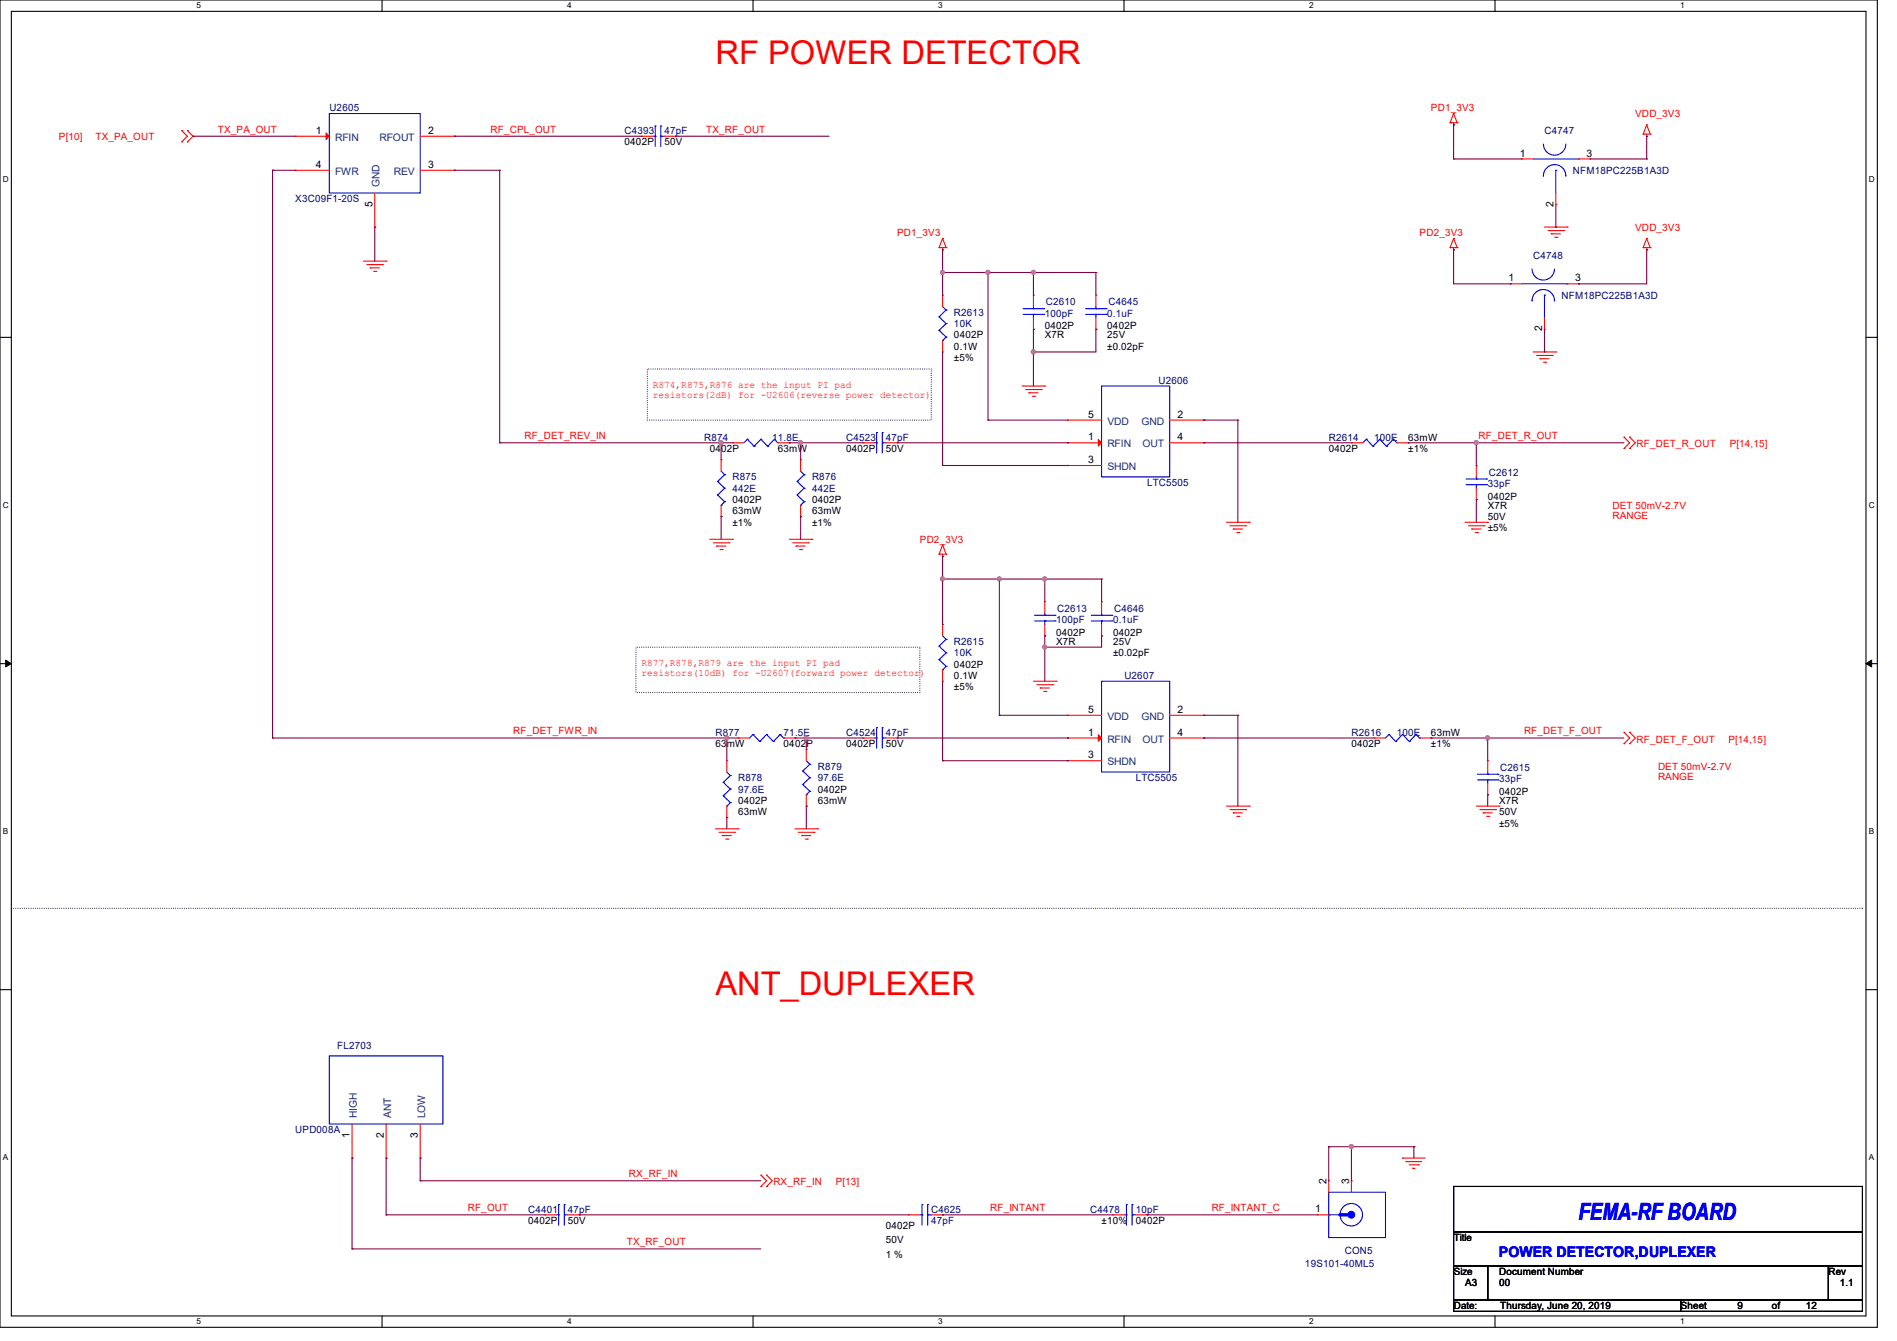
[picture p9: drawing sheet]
<svg xmlns="http://www.w3.org/2000/svg" width="297mm" height="210mm" viewBox="0 0 297 210" stroke-linecap="round" stroke-linejoin="round" font-family="sans-serif">
<path d="M0 0h293.9v207.9h-293.9zM1.8 1.8h290.3v204.3h-290.3z" fill="none" stroke="#000" stroke-width=".17"/>
<g fill="#fff">
<path d="M30.8 .2h.7v1.4h-.7z"/>
<path d="M30.8 206.2h.7v1.4h-.7z"/>
</g>
<path d="M59.8 0v1.8M59.8 206.1v1.8" fill="none" stroke="#000" stroke-width=".17"/>
<g fill="#fff">
<path d="M88.8 .2h.7v1.4h-.7z"/>
<path d="M88.8 206.2h.7v1.4h-.7z"/>
</g>
<path d="M117.9 0v1.8M117.9 206.1v1.8" fill="none" stroke="#000" stroke-width=".17"/>
<g fill="#fff">
<path d="M146.9 .2h.7v1.4h-.7z"/>
<path d="M146.9 206.2h.7v1.4h-.7z"/>
</g>
<path d="M176 0v1.8M176 206.1v1.8" fill="none" stroke="#000" stroke-width=".17"/>
<g fill="#fff">
<path d="M205 .2h.7v1.4h-.7z"/>
<path d="M205 206.2h.7v1.4h-.7z"/>
</g>
<path d="M234.1 0v1.8M234.1 206.1v1.8" fill="none" stroke="#000" stroke-width=".17"/>
<g fill="#fff">
<path d="M263.1 .2h.6v1.4h-.6z"/>
<path d="M263.1 206.2h.6v1.4h-.6z"/>
<path d="M.5 27.3h.9v1.4h-.9z"/>
<path d="M292.6 27.3h.9v1.4h-.9z"/>
<path d="M.5 78.4h.9v1.4h-.9z"/>
<path d="M292.6 78.4h.9v1.4h-.9z"/>
</g>
<path d="M0 52.8h1.8M292.1 52.8h1.8" fill="none" stroke="#000" stroke-width=".17"/>
<g fill="#fff">
<path d="M.5 129.5h.8v1.4h-.8z"/>
<path d="M292.6 129.5h.8v1.4h-.8z"/>
</g>
<path d="M0 103.9h1.8M292.1 103.9h1.8" fill="none" stroke="#000" stroke-width=".17"/>
<path d="M.9 103.4l.9 .5-.9 .5zM292.1 103.9l.9-.5v1z" fill="#000" stroke="#000" stroke-width=".16"/>
<g fill="#fff">
<path d="M.5 180.5h.8v1.4h-.8z"/>
<path d="M292.6 180.5h.8v1.4h-.8z"/>
</g>
<path d="M0 155h1.8M292.1 155h1.8M227.6 185.8h64v7.1h-64zM227.6 192.9h64v5.3h-64zM227.6 198.2h5.3v5.4h-5.3zM232.9 198.2h53.4v5.4h-53.4zM286.3 198.2h5.3v5.4h-5.3zM227.6 203.6h35.5v1.8h-35.5zM263.1 203.6h28.5v1.8h-28.5z" fill="none" stroke="#000" stroke-width=".17"/>
<path d="M101.3 57.8h44.5v8h-44.5zM99.6 101.3h44.4v7.2h-44.4zM1.8 142.2h289.8M291.6 142.2h.1" fill="none" stroke="#000" stroke-width=".17" stroke-dasharray="0 .3"/>
<g fill="none" stroke="#f00" stroke-width=".17">
<path d="M227 19.2h.1M227 19.2h1.1M227.6 19.6h.1M227.6 17.8h.1M227.6 19.2v.4M227.6 17.8l-.6 1.4M227.6 17.8l.5 1.4M228.1 19.2h.1M257.8 19.6h.1M257.8 19.6l-.5 1.4M257.8 19.6l.6 1.4M28.4 22.2h.1"/>
<path d="M28.4 20.4h.1M28.4 20.4l.9 .9-.9 .9M29.3 20.4h.1M29.3 22.2h.1M29.3 20.4l.9 .9-.9 .9M46.2 21.3h.1M46.2 26.7h.1M46.2 21.3h5.4M46.2 26.7h5.4M58.7 35.6h.1M58.7 30.2v5.4M65.8 21.3h5.3"/>
<path d="M65.8 26.7h5.3M71.1 21.3h.1M71.1 26.7h.1M147 38.8h.1M147 38.8h1.1M147.6 39.1h.1M147.6 37.3h.1M147.6 38.8v.3M147.6 37.3l-.6 1.5M147.6 37.3l.5 1.5M148.1 38.8h.1M227 38.8h.1"/>
<path d="M227 38.8h1.1M227.6 39.1h.1M227.6 37.3h.1M227.6 38.8v.3M227.6 37.3l-.6 1.5M227.6 37.3l.5 1.5M228.1 38.8h.1M241.8 35.6h3.6M242.4 36.1h2.4M242.9 36.6h.1M242.9 36.6h1.4M243.4 37.2h.4"/>
<path d="M243.8 37.2h.1M244.8 36.1h.1M245.4 35.6h.1M257.3 21h.1M257.3 38.8h.1M257.3 38.8h1.1M257.3 21h1.1M257.8 21.3h.1M257.8 39.1h.1M257.8 37.3h.1M257.8 21v.3M257.8 38.8v.3"/>
<path d="M257.8 37.3l-.5 1.5M257.8 37.3l.6 1.5M258.4 21h.1M258.4 38.8h.1M56.9 40.9h3.6M57.4 41.4h2.5M58 42h.1M58 42h1.4M58.5 42.5h.3M58.8 42.5h.1M59.9 41.4h.1M60.5 40.9h.1"/>
<path d="M161.8 46.2h.1M161.8 51.6h.1M161.8 46.2v1.8M161.8 49.8v1.8M236.5 44.4h.1M236.5 44.4h1.8M240 55.1h3.6M240.6 55.7h2.4M241.1 56.2h.1M241.1 56.2h1.4M241.6 56.7h.4M241.8 51.6h.1"/>
<path d="M241.8 49.8v1.8M242 56.7h.1M243 55.7h.1M243.6 55.1h.1M245.4 44.4h1.7M247.1 44.4h.1M114.7 69.3h.1M114.7 69.3h1.8M121.8 69.3h1.8M123.6 69.3h.1M160 60.5h3.6M160.6 61h2.4"/>
<path d="M161.1 61.5h.1M161.1 61.5h1.4M161.6 62.1h.4M162 62.1h.1M163 61h.1M163.6 60.5h.1M167.1 65.8h.1M167.1 69.3h.1M167.1 72.9h.1M167.1 65.8h5.4M167.1 69.3h5.4M167.1 72.9h5.4"/>
<path d="M183.1 65.8h5.4M183.1 69.3h5.4M188.5 65.8h.1M188.5 69.3h.1M231.1 72.9h.1M231.1 78.2h.1M231.1 72.9v1.8M231.1 76.5v1.7M254.3 68.5h.1M254.3 70.2h.1M254.3 68.5l.8 .8-.8 .9M255.1 68.5h.1"/>
<path d="M255.1 70.2h.1M255.1 68.5l.9 .8-.9 .9M111.1 84.5h3.6M111.7 85h2.4M112.2 85.5h.1M112.2 85.5h1.4M112.7 86.1h.4M113.1 86.1h.1M114.1 85h.1M114.7 84.5h.1M123.6 84.5h3.5M124.1 85h2.5"/>
<path d="M124.6 85.5h.1M124.6 85.5h1.5M125.2 86.1h.3M125.5 86.1h.1M126.6 85h.1M127.1 84.5h.1M147 86.8h.1M147 86.8h1.1M147.6 87.1h.1M147.6 85.3h.1M147.6 97.8h.1M147.6 86.8v.3"/>
<path d="M147.6 97.8v1.8M147.6 85.3l-.6 1.5M147.6 85.3l.5 1.5M148.1 86.8h.1M192 81.8h3.6M192.6 82.3h2.4M193.1 82.8h.1M193.1 82.8h1.4M193.6 83.4h.4M194 83.4h.1M195 82.3h.1M195.6 81.8h.1"/>
<path d="M229.4 81.8h3.5M229.9 82.3h2.5M230.4 82.8h.1M230.4 82.8h1.5M231 83.4h.3M231.3 83.4h.1M232.4 82.3h.1M232.9 81.8h.1M113.8 119.1h.1M113.8 119.1v1.8M115.6 115.6h.1M115.6 115.6h1.7"/>
<path d="M122.7 115.6h1.8M124.5 115.6h.1M126.2 117.3h.1M126.2 117.3v1.8M135.1 115.6h.1M135.1 115.6h1.8M138.7 115.6h1.8M140.5 115.6h.1M147.6 106.7h.1M147.6 104.9v1.8M161.8 106.7h3.6M162.3 107.2h2.5"/>
<path d="M162.9 107.7h.1M162.9 107.7h1.4M163.4 108.3h.3M163.7 108.3h.1M164.8 107.2h.1M165.4 106.7h.1M215.1 115.6h.1M215.1 115.6h1.8M222.2 115.6h1.8M224 115.6h.1M254.3 114.7h.1M254.3 116.5h.1"/>
<path d="M254.3 114.7l.8 .9-.8 .9M255.1 114.7h.1M255.1 116.5h.1M255.1 114.7l.9 .9-.9 .9M112 129.8h3.6M112.6 130.3h2.4M113.1 130.9h.1M113.1 130.9h1.4M113.6 131.4h.4M113.8 128h.1M113.8 126.2v1.8M114 131.4h.1"/>
<path d="M115 130.3h.1M115.6 129.8h.1M124.5 129.8h3.5M125 130.3h2.5M125.5 130.9h.1M125.5 130.9h1.5M126.1 131.4h.3M126.2 126.2h.1M126.2 124.5v1.7M126.4 131.4h.1M127.5 130.3h.1M128 129.8h.1"/>
<path d="M192 126.2h3.6M192.6 126.8h2.4M193.1 127.3h.1M193.1 127.3h1.4M193.6 127.8h.4M194 127.8h.1M195 126.8h.1M195.6 126.2h.1M231.1 126.2h3.6M231.7 126.8h2.4M232.2 127.3h.1M232.2 127.3h1.4"/>
<path d="M232.7 127.8h.4M233.1 127.8h.1M234.1 126.8h.1M234.7 126.2h.1M85.3 190.2h.1M85.3 190.2h1.8M88.9 190.2h1.8M90.7 190.2h.1M119.1 184h.1M119.1 185.8h.1M119.1 184l.9 .9-.9 .9M120 184h.1"/>
<path d="M120 185.8h.1M120 184l.9 .9-.9 .9M219.6 181.4h.1M219.6 181.4h3.5M220.1 181.9h.1M220.1 181.9h2.5M220.6 182.4h1.5M221.2 183h.1M221.2 183h.3M222.1 182.4h.1"/>
</g>
<g fill="none" stroke="#00f" stroke-width=".17">
<path d="M51.6 17.8h14.2v12.4h-14.2zM160.2 49.2h3.2M160.2 48.3h3.2M161.8 48.3h.1M161.8 49.2h.1M161.8 48v.3M161.8 49.2v.6M163.4 49.2h.1M163.4 48.3h.1M238.3 44.4h7.1M239.9 42.1a1.76 1.76 0 0 0 1.7 1.8 1.76 1.76 0 0 0 1.8-1.8M239.9 47.1a1.76 1.76 0 0 1 1.7-1.8 1.76 1.76 0 0 1 1.8 1.8"/>
<path d="M241.8 46.2h.1M241.8 46.2v3.6M245.4 44.4h.1M117 68.8h.1M117 68.8l1.1 1.1M117 68.8l-.5 .5M118.1 69.9h.1M119.1 68.8h.1M119.1 68.8l1.1 1.1M119.1 68.8l-1 1.1M120.2 69.9h.1M121.2 68.8h.1"/>
<path d="M121.2 68.8l.6 .5M121.2 68.8l-1 1.1M121.8 69.3h.1M172.5 60.5h10.6v14.2h-10.6zM229.5 75.9h3.2M229.5 75h3.2M231.1 75h.1M231.1 75.9h.1M231.1 74.7v.3M231.1 75.9v.6M232.7 75.9h.1M232.7 75h.1"/>
<path d="M147.6 99.6l.5 .5M117.9 115h.1M117.9 115l1.1 1.1M117.9 115l-.6 .6M119 116.1h.1M120 115h.1M120 115l1.1 1.1M120 115l-1 1.1M121.1 116.1h.1M122.1 115h.1M122.1 115l.6 .6M122.1 115l-1 1.1"/>
<path d="M122.7 115.6h.1M126.2 119.1l.6 .6M126.8 119.7h.1M126.8 119.7l-1.1 1M136.9 115.6h.3M137.2 115.6h.1M137.2 114h.1M137.2 114v3.2M138.1 114h.1M138.1 115.6h.1M138.1 115.6h.6M138.1 114v3.2"/>
<path d="M147 103.3h.1M147 101.2h.1M147 103.3l1.1 1.1M147 101.2l1.1 1M147.6 104.9h.1M148.1 104.4h.1M148.1 102.2h.1M148.1 100.1h.1M148.1 104.4l-.5 .5M148.1 102.2l-1.1 1.1M148.1 100.1l-1.1 1.1M217.5 115h.1"/>
<path d="M217.5 115l1 1.1M217.5 115l-.6 .6M218.5 116.1h.1M219.6 115h.1M219.6 115l1 1.1M219.6 115l-1.1 1.1M220.6 116.1h.1M221.7 115h.1M221.7 115l.5 .6M221.7 115l-1.1 1.1M222.2 115.6h.1M113.2 124.6h.1"/>
<path d="M113.2 122.5h.1M113.2 124.6l1.1 1.1M113.2 122.5l1.1 1.1M113.8 126.2h.1M113.8 120.9l.5 .6M114.3 125.7h.1M114.3 123.6h.1M114.3 121.5h.1M114.3 125.7l-.5 .5M114.3 123.6l-1.1 1M114.3 121.5l-1.1 1M125.7 122.9h.1"/>
<path d="M125.7 120.7h.1M125.7 122.9l1.1 1M125.7 120.7l1.1 1.1M126.2 124.5h.1M126.8 123.9h.1M126.8 121.8h.1M126.8 123.9l-.6 .6M126.8 121.8l-1.1 1.1M87.1 190.2h.4M87.5 190.2h.1M87.5 188.6h.1M87.5 188.6v3.3"/>
<path d="M88.3 188.6h.1M88.3 190.2h.1M88.3 190.2h.6M88.3 188.6v3.3"/>
<circle cx="211.6" cy="190.2" r="1.76"/>
</g>
<g fill="#f00" stroke="#f00" stroke-width=".17">
<path d="M172 68.8l.5 .5-.5 .5z"/>
<path d="M51.1 20.8l.5 .5-.5 .5z"/>
</g>
<path d="M209.8 190.2h1.8" fill="none" stroke="#00f" stroke-width=".51"/>
<circle cx="209.8" cy="190.2" r=".25" fill="#00f"/>
<g fill="none" stroke="#00f" stroke-width=".17">
<path d="M102.6 19.7h.1M102.6 19.7v3.2M103.5 19.7h.1M103.5 19.7v3.2M102.2 21.3h.4M102.6 21.3h.1M103.5 21.3h.1M103.5 21.3h.5M240 24.9h7.1M241.6 22.6a1.76 1.76 0 0 0 1.8 1.7 1.76 1.76 0 0 0 1.8-1.7M241.6 27.6a1.76 1.76 0 0 1 1.8-1.8 1.76 1.76 0 0 1 1.8 1.8M243.6 26.7h.1"/>
<path d="M243.6 26.7v3.5M247.1 24.9h.1M147 51.7h.1M147 49.6h.1M147 51.7l1.1 1.1M147 49.6l1.1 1.1M147.6 53.3h.1M147.6 48l.5 .6M148.1 52.8h.1M148.1 50.7h.1M148.1 48.6h.1M148.1 52.8l-.5 .5"/>
<path d="M148.1 50.7l-1.1 1M148.1 48.6l-1.1 1M170 49.2h3.2M170 48.3h3.2M171.6 48.3h.1M171.6 49.2h.1M171.6 48v.3M171.6 49.2v.6M173.2 49.2h.1M173.2 48.3h.1M112.4 77.5h.1M112.4 75.4h.1"/>
<path d="M112.4 77.5l1.1 1.1M112.4 75.4l1.1 1.1M112.9 79.1h.1M112.9 73.8l.6 .5M113.5 78.6h.1M113.5 76.5h.1M113.5 74.3h.1M113.5 78.6l-.6 .5M113.5 76.5l-1.1 1M113.5 74.3l-1.1 1.1M124.8 77.5h.1M124.8 75.4h.1"/>
<path d="M124.8 77.5l1.1 1.1M124.8 75.4l1.1 1.1M125.3 79.1h.1M125.3 73.8l.6 .5M125.9 78.6h.1M125.9 76.5h.1M125.9 74.3h.1M125.9 78.6l-.6 .5M125.9 76.5l-1.1 1M125.9 74.3l-1.1 1.1M136.9 69.3h.3M137.2 69.3h.1"/>
<path d="M137.2 67.7h.1M137.2 67.7v3.3M138.1 67.7h.1M138.1 69.3h.1M138.1 69.3h.6M138.1 67.7v3.3M213.9 68.8h.1M213.9 68.8l1.1 1.1M213.9 68.8l-.5 .5M215 69.9h.1M216 68.8h.1M216 68.8l1.1 1.1"/>
<path d="M216 68.8l-1 1.1M217.1 69.9h.1M218.1 68.8h.1M218.1 68.8l.6 .5M218.1 68.8l-1 1.1M218.7 69.3h.1M162 97.2h3.2M162 96.4h3.2M163.6 96.4h.1M163.6 97.2h.1M163.6 96v.4M163.6 97.2v.6"/>
<path d="M165.2 97.2h.1M165.2 96.4h.1M170.9 97.2h3.2M170.9 96.4h3.2M172.5 96.4h.1M172.5 97.2h.1M172.5 96v.4M172.5 97.2v.6M174.1 97.2h.1M174.1 96.4h.1M172.5 106.7h10.6v14.2h-10.6zM231.3 122.1h3.2"/>
<path d="M231.3 121.2h3.2M232.9 121.2h.1M232.9 122.1h.1M232.9 120.9v.3M232.9 122.1v.6M234.5 122.1h.1M234.5 121.2h.1M51.6 165.4h17.7v10.6h-17.7zM144 190.2h.4M144.4 190.2h.1M144.4 188.6h.1M144.4 188.6v3.3"/>
<path d="M145.2 188.6h.1M145.2 190.2h.1M145.2 190.2h.6M145.2 188.6v3.3M176 190.2h.4M176.4 190.2h.1M176.4 188.6h.1M176.4 188.6v3.3M177.2 188.6h.1M177.2 190.2h.1M177.2 190.2h.6M177.2 188.6v3.3"/>
<path d="M208 186.7h8.9v7.1h-8.9zM208 190.2h.1M208 190.2h1.8"/>
</g>
<circle cx="211.6" cy="190.2" r=".53" fill="#00f" stroke="#00f" stroke-width=".17"/>
<g fill="none" stroke="#f00" stroke-width=".17">
<path d="M100.5 21.3h.1M100.5 21.3h1.7M104 21.3h1.8M105.8 21.3h.1M238.3 24.9h.1M238.3 24.9h1.7M243.6 32h.1M243.6 30.2v1.8M247.1 24.9h1.8M248.9 24.9h.1M147.6 46.2h.1M147.6 55.1h.1"/>
<path d="M147.6 46.2v1.8M147.6 53.3v1.8M171.6 46.2h.1M171.6 51.6h.1M171.6 46.2v1.8M171.6 49.8v1.8M112.9 72h.1M112.9 72v1.8M112.9 79.1v1.8M125.3 72h.1M125.3 72v1.8M125.3 79.1v1.8"/>
<path d="M135.1 69.3h.1M135.1 69.3h1.8M138.7 69.3h1.8M140.5 69.3h.1M211.6 69.3h.1M211.6 69.3h1.8M218.7 69.3h1.8M220.5 69.3h.1M112.9 80.9h.1M125.3 80.9h.1M163.6 94.2h.1M163.6 99.6h.1"/>
<path d="M163.6 94.2v1.8M163.6 97.8v1.8M172.5 94.2h.1M172.5 99.6h.1M172.5 94.2v1.8M172.5 97.8v1.8M167.1 112h.1M167.1 115.6h.1M167.1 119.1h.1M167.1 112h5.4M167.1 115.6h5.4M167.1 119.1h5.4"/>
<path d="M183.1 112h5.4M183.1 115.6h5.4M188.5 112h.1M188.5 115.6h.1M232.9 119.1h.1M232.9 119.1v1.8M232.9 124.5h.1M232.9 122.7v1.8M55.1 176v5.4M60.5 176v5.4M65.8 176v5.4M55.1 181.4h.1"/>
<path d="M60.5 181.4h.1M65.8 181.4h.1M142.2 190.2h.1M142.2 190.2h1.8M145.8 190.2h1.8M147.6 190.2h.1M174.2 190.2h.1M174.2 190.2h1.8M177.8 190.2h1.8M179.6 190.2h.1M206.2 190.2h.1M206.2 190.2h1.8"/>
<path d="M208 184.9h.1M208 184.9v1.8M211.6 184.9h.1M211.6 184.9v1.8"/>
</g>
<path d="M172 115.1l.5 .5-.5 .5z" fill="#f00" stroke="#f00" stroke-width=".17"/>
<g fill="none" stroke="#800040" stroke-width=".17">
<path d="M227.6 19.6h.1M227.6 19.6v5.3M30.2 21.3h.1M30.2 21.3h16M42.7 26.7h.1M42.7 26.7v88.9M42.7 26.7h3.5M58.7 35.6h.1M58.7 35.6v5.3M71.1 21.3h.1M71.1 26.7h.1M71.1 21.3h29.4"/>
<path d="M71.1 26.7h7.1M78.2 26.7h.1M78.2 26.7v42.6M105.8 21.3h.1M105.8 21.3h24M147.6 39.1h.1M147.6 39.1v7.1M227.6 24.9h.1M227.6 39.1h.1M227.6 24.9h10.7M227.6 39.1v5.3h8.9M243.6 35.6h.1"/>
<path d="M243.6 32v3.6M248.9 24.9h8.9M257.8 39.1h.1M257.8 21.3h.1M257.8 24.9h.1M257.8 39.1v5.3h-10.7M257.8 21.3v3.6M147.6 42.7h.1M147.6 55.1v17.8M147.6 42.7h24M154.7 42.7h.1M154.7 42.7v23.1"/>
<path d="M161.8 42.7h.1M161.8 51.6h.1M161.8 55.1h.1M161.8 42.7v3.5M161.8 51.6v8.9M171.6 42.7h.1M171.6 51.6h.1M171.6 42.7v3.5M171.6 51.6v3.5h-9.8M236.5 44.4h.1M241.8 55.1h.1M241.8 51.6v3.5"/>
<path d="M247.1 44.4h.1M78.2 69.3h.1M78.2 69.3h36.5M112.9 69.3h.1M112.9 69.3v2.7M123.6 69.3h.1M123.6 69.3h11.5M125.3 69.3h.1M125.3 69.3v2.7M140.5 69.3h26.6M147.6 72.9h.1M147.6 72.9h19.5"/>
<path d="M154.7 65.8h.1M154.7 65.8h12.4M167.1 69.3h.1M167.1 72.9h.1M188.5 65.8h.1M188.5 69.3h.1M188.5 69.3h23.1M188.5 65.8h5.3M193.8 65.8h.1M193.8 65.8v16M220.5 69.3h.1M220.5 69.3h33.8"/>
<path d="M231.1 69.3h.1M231.1 78.2h.1M231.1 69.3v3.6M231.1 78.2v3.6M112.9 80.9h.1M112.9 80.9v3.6M125.3 80.9h.1M125.3 80.9v3.6M147.6 87.1h.1M147.6 90.7h.1M147.6 87.1v10.7M147.6 90.7h24.9"/>
<path d="M156.5 90.7h.1M156.5 90.7v21.3M163.6 90.7h.1M163.6 99.6h.1M163.6 90.7v3.5M163.6 99.6v7.1M172.5 90.7h.1M172.5 99.6h.1M172.5 90.7v3.5M172.5 99.6v1.7h-8.9M42.7 115.6h.1M42.7 115.6h72.9"/>
<path d="M113.8 115.6h.1M113.8 115.6v3.5M124.5 115.6h.1M124.5 115.6h10.6M126.2 115.6h.1M126.2 115.6v1.7M140.5 115.6h26.6M147.6 119.1h.1M147.6 106.7v12.4M147.6 119.1h19.5M156.5 112h.1M156.5 112h10.6"/>
<path d="M163.6 101.3h.1M167.1 115.6h.1M167.1 119.1h.1M188.5 112h.1M188.5 115.6h.1M188.5 115.6h26.6M188.5 112h5.3M193.8 112h.1M193.8 112v14.2M224 115.6h.1M224 115.6h30.3M232.9 115.6h.1"/>
<path d="M232.9 115.6v3.5M113.8 128h.1M113.8 128v1.8M126.2 126.2h.1M126.2 126.2v3.6M232.9 124.5h.1M232.9 124.5v1.7M208 179.6h.1M208 179.6v5.3M208 179.6h13.4M211.6 179.6h.1M211.6 179.6v5.3"/>
<path d="M221.4 179.6h.1M221.4 179.6v1.8M55.1 181.4h.1M55.1 195.6h.1M55.1 181.4v14.2M55.1 195.6h64M60.5 181.4h.1M60.5 190.2h.1M60.5 181.4v8.8M60.5 190.2h24.8M65.8 181.4h.1M65.8 184.9h.1"/>
<path d="M65.8 181.4v3.5M65.8 184.9h53.3M90.7 190.2h.1M90.7 190.2h51.5M147.6 190.2h.1M147.6 190.2h26.6M179.6 190.2h.1M179.6 190.2h26.6"/>
</g>
<g fill="#f0f" stroke="#f0f" stroke-width=".17">
<circle cx="232.9" cy="115.5" r=".32"/>
<circle cx="113.8" cy="115.5" r=".32"/>
<circle cx="112.9" cy="69.3" r=".32"/>
<circle cx="231.1" cy="69.3" r=".32"/>
<circle cx="154.7" cy="42.7" r=".32"/>
<circle cx="147.6" cy="42.7" r=".32"/>
<circle cx="156.4" cy="90.7" r=".32"/>
<circle cx="147.6" cy="90.7" r=".32"/>
<circle cx="161.8" cy="55.1" r=".32"/>
<circle cx="125.3" cy="69.3" r=".32"/>
<circle cx="126.2" cy="115.5" r=".32"/>
<circle cx="161.8" cy="42.7" r=".32"/>
<circle cx="163.6" cy="90.7" r=".32"/>
<circle cx="163.6" cy="101.3" r=".32"/>
<circle cx="211.6" cy="179.6" r=".32"/>
</g>
<g font-size="5.1" fill="#f00">
<text x="112" y="9.9">RF POWER DETECTOR</text>
<text x="112" y="155.7">ANT_DUPLEXER</text>
</g>
<text font-size="3.7" fill="#00f" x="247.1" y="191">FEMA-RF BOARD</text>
<text font-size="2.3" fill="#00f" x="234.7" y="196.8">POWER DETECTOR,DUPLEXER</text>
<g font-size="1.6" fill="#000080">
<text x="51.6" y="17.4">U2605</text>
<text x="97.8" y="21">C4393</text>
<text x="104" y="21">47pF</text>
<text x="241.8" y="21">C4747</text>
<text x="246.3" y="27.2">NFM18PC225B1A3D</text>
<text x="46.2" y="31.7">X3C09F1-20S</text>
<text x="240" y="40.6">C4748</text>
<text x="163.8" y="47.8">C2610</text>
<text x="173.5" y="47.8">C4645</text>
<text x="244.5" y="46.8">NFM18PC225B1A3D</text>
<text x="149.4" y="49.4">R2613</text>
<text x="149.4" y="51.2">10K</text>
<text x="163.6" y="49.6">100pF</text>
<text x="173.4" y="49.6">0.1uF</text>
<text x="181.4" y="60.1">U2606</text>
<text x="110.2" y="69">R874</text>
<text x="120.9" y="69">11.8E</text>
<text x="132.5" y="69">C4523</text>
<text x="138.7" y="69">47pF</text>
<text x="208" y="69">R2614</text>
<text x="215.2" y="69">100E</text>
<text x="114.7" y="75.2">R875</text>
<text x="114.7" y="77">442E</text>
<text x="127.1" y="75.2">R876</text>
<text x="127.1" y="77">442E</text>
<text x="179.6" y="76.1">LTC5505</text>
<text x="232.9" y="76.3">33pF</text>
<text x="233.1" y="74.5">C2612</text>
<text x="165.5" y="95.8">C2613</text>
<text x="174.4" y="95.8">C4646</text>
<text x="149.4" y="101">R2615</text>
<text x="165.4" y="97.6">100pF</text>
<text x="174.3" y="97.6">0.1uF</text>
<text x="149.4" y="102.8">10K</text>
<text x="176" y="106.3">U2607</text>
<text x="112" y="115.2">R877</text>
<text x="122.7" y="115.2">71.5E</text>
<text x="132.5" y="115.2">C4524</text>
<text x="138.7" y="115.2">47pF</text>
<text x="211.6" y="115.2">R2616</text>
<text x="218.7" y="115.2">100E</text>
<text x="115.6" y="122.3">R878</text>
<text x="115.6" y="124.1">97.6E</text>
<text x="128" y="120.6">R879</text>
<text x="128" y="122.3">97.6E</text>
<text x="177.8" y="122.3">LTC5505</text>
<text x="234.7" y="122.5">33pF</text>
<text x="234.9" y="120.7">C2615</text>
<text x="52.8" y="164.3">FL2703</text>
<text x="46.2" y="177.5">UPD008A</text>
<text x="82.7" y="189.9">C4401</text>
<text x="88.9" y="189.9">47pF</text>
<text x="145.8" y="189.9">C4625</text>
<text x="145.8" y="191.7">47pF</text>
<text x="170.7" y="189.9">C4478</text>
<text x="177.8" y="189.9">10pF</text>
<text x="210.5" y="196.3">CON5</text>
<text x="204.3" y="198.5">19S101-40ML5</text>
</g>
<g font-size="1.6" fill="#f00">
<text x="224" y="17.4">PD1_3V3</text>
<text x="9.2" y="21.9">P[10]</text>
<text x="14.9" y="21.9">TX_PA_OUT</text>
<text x="34.1" y="20.8">TX_PA_OUT</text>
<text x="76.8" y="20.8">RF_CPL_OUT</text>
<text x="110.6" y="20.8">TX_RF_OUT</text>
<text x="256" y="18.3">VDD_3V3</text>
<text x="140.5" y="37">PD1_3V3</text>
<text x="222.3" y="37">PD2_3V3</text>
<text x="256" y="36.1">VDD_3V3</text>
<text x="102.2" y="60.8">R874,R875,R876 are the input PI pad</text>
<text x="102.2" y="62.4">resistors(2dB) for -U2606(reverse power detector)</text>
<text x="82.1" y="68.8">RF_DET_REV_IN</text>
<text x="231.5" y="68.8">RF_DET_R_OUT</text>
<text x="256.2" y="70.1">RF_DET_R_OUT</text>
<text x="270.8" y="70.1">P[14,15]</text>
<text x="252.5" y="79.7">DET 50mV-2.7V</text>
<text x="252.5" y="81.3">RANGE</text>
<text x="144" y="85">PD2_3V3</text>
<text x="100.4" y="104.4">R877,R878,R879 are the input PI pad</text>
<text x="100.4" y="105.9">resistors(10dB) for -U2607(forward power detector)</text>
<text x="80.4" y="115">RF_DET_FWR_IN</text>
<text x="238.6" y="115">RF_DET_F_OUT</text>
<text x="256.2" y="116.3">RF_DET_F_OUT</text>
<text x="270.6" y="116.3">P[14,15]</text>
<text x="259.6" y="120.6">DET 50mV-2.7V</text>
<text x="259.6" y="122.2">RANGE</text>
<text x="98.5" y="184.4">RX_RF_IN</text>
<text x="121.1" y="185.6">RX_RF_IN</text>
<text x="130.9" y="185.6">P[13]</text>
<text x="73.2" y="189.7">RF_OUT</text>
<text x="155" y="189.7">RF_INTANT</text>
<text x="189.7" y="189.7">RF_INTANT_C</text>
<text x="98.1" y="195">TX_RF_OUT</text>
</g>
<g font-size="1.6">
<text x="49.4" y="21">1</text>
<text x="67" y="21">2</text>
<text x="97.8" y="22.8">0402P</text>
<text x="104" y="22.8">50V</text>
<text x="49.4" y="26.3">4</text>
<text x="67" y="26.3">3</text>
<text x="237.9" y="24.5">1</text>
<text x="248.4" y="24.5">3</text>
<text x="58.3" y="32.3" transform="rotate(-90 58.3 32.3)">5</text>
<text x="243.2" y="32.3" transform="rotate(-90 243.2 32.3)">2</text>
<text x="236.2" y="44.1">1</text>
<text x="246.6" y="44.1">3</text>
<text x="149.4" y="53">0402P</text>
<text x="163.6" y="51.6">0402P</text>
<text x="163.6" y="53">X7R</text>
<text x="173.4" y="51.6">0402P</text>
<text x="173.4" y="53">25V</text>
<text x="241.4" y="51.9" transform="rotate(-90 241.4 51.9)">2</text>
<text x="149.4" y="54.8">0.1W</text>
<text x="149.4" y="56.6">±5%</text>
<text x="173.4" y="54.8">±0.02pF</text>
<text x="170.4" y="65.4">5</text>
<text x="184.4" y="65.4">2</text>
<text x="111.1" y="70.8">0402P</text>
<text x="121.8" y="70.8">63mW</text>
<text x="132.5" y="70.8">0402P</text>
<text x="138.7" y="70.8">50V</text>
<text x="170.4" y="69">1</text>
<text x="184.4" y="69">4</text>
<text x="208" y="70.8">0402P</text>
<text x="220.5" y="70.8">±1%</text>
<text x="220.5" y="69">63mW</text>
<text x="170.4" y="72.5">3</text>
<text x="114.7" y="82.3">±1%</text>
<text x="114.7" y="78.8">0402P</text>
<text x="114.7" y="80.6">63mW</text>
<text x="127.1" y="82.3">±1%</text>
<text x="127.1" y="78.8">0402P</text>
<text x="127.1" y="80.6">63mW</text>
<text x="232.9" y="78.2">0402P</text>
<text x="232.9" y="81.4">50V</text>
<text x="232.9" y="79.7">X7R</text>
<text x="232.9" y="83.2">±5%</text>
<text x="165.4" y="99.6">0402P</text>
<text x="165.4" y="101">X7R</text>
<text x="174.3" y="99.6">0402P</text>
<text x="174.3" y="101">25V</text>
<text x="149.4" y="104.6">0402P</text>
<text x="149.4" y="106.3">0.1W</text>
<text x="174.3" y="102.8">±0.02pF</text>
<text x="149.4" y="108.1">±5%</text>
<text x="170.4" y="111.6">5</text>
<text x="184.4" y="111.6">2</text>
<text x="112" y="117">63mW</text>
<text x="122.7" y="117">0402P</text>
<text x="132.5" y="117">0402P</text>
<text x="138.7" y="117">50V</text>
<text x="170.4" y="115.2">1</text>
<text x="170.4" y="118.7">3</text>
<text x="184.4" y="115.2">4</text>
<text x="211.6" y="117">0402P</text>
<text x="224" y="117">±1%</text>
<text x="224" y="115.2">63mW</text>
<text x="115.6" y="125.9">0402P</text>
<text x="128" y="124.1">0402P</text>
<text x="128" y="125.9">63mW</text>
<text x="234.7" y="124.5">0402P</text>
<text x="234.7" y="125.9">X7R</text>
<text x="115.6" y="127.7">63mW</text>
<text x="234.7" y="127.7">50V</text>
<text x="234.7" y="129.5">±5%</text>
<text x="54.7" y="178.1" transform="rotate(-90 54.7 178.1)">1</text>
<text x="60.1" y="178.1" transform="rotate(-90 60.1 178.1)">2</text>
<text x="65.4" y="178.1" transform="rotate(-90 65.4 178.1)">3</text>
<text x="207.7" y="185.5" transform="rotate(-90 207.7 185.5)">2</text>
<text x="211.2" y="185.5" transform="rotate(-90 211.2 185.5)">3</text>
<text x="82.7" y="191.7">0402P</text>
<text x="88.9" y="191.7">50V</text>
<text x="172.5" y="191.7">±10%</text>
<text x="177.8" y="191.7">0402P</text>
<text x="205.9" y="189.9">1</text>
<text x="138.7" y="192.4">0402P</text>
<text x="138.7" y="194.7">50V</text>
<text x="138.7" y="197">1 %</text>
<text x="227.6" y="194.4">Title</text>
<text x="227.6" y="199.7">Size</text>
<text x="229.4" y="201.5">A3</text>
<text x="234.7" y="199.7">Document Number</text>
<text x="234.7" y="201.5">00</text>
<text x="286.3" y="199.7">Rev</text>
<text x="288.1" y="201.5">1.1</text>
<text x="227.6" y="205">Date:</text>
<text x="234.9" y="205">Thursday, June 20, 2019</text>
<text x="263.2" y="205">Sheet</text>
<text x="272.1" y="205">9</text>
<text x="277.4" y="205">of</text>
<text x="282.7" y="205">12</text>
</g>
<g font-size="1.6" fill="#004080">
<text x="52.5" y="22.1">RFIN</text>
<text x="59.4" y="22.1">RFOUT</text>
<text x="52.5" y="27.4">FWR</text>
<text x="59.4" y="29.3" transform="rotate(-90 59.4 29.3)">GND</text>
<text x="61.6" y="27.4">REV</text>
<text x="173.4" y="66.5">VDD</text>
<text x="173.4" y="70.1">RFIN</text>
<text x="178.7" y="66.5">GND</text>
<text x="178.9" y="70.1">OUT</text>
<text x="173.4" y="73.6">SHDN</text>
<text x="173.4" y="112.7">VDD</text>
<text x="178.7" y="112.7">GND</text>
<text x="173.4" y="116.3">RFIN</text>
<text x="173.4" y="119.8">SHDN</text>
<text x="178.9" y="116.3">OUT</text>
<text x="55.9" y="175.1" transform="rotate(-90 55.9 175.1)">HIGH</text>
<text x="61.2" y="175.1" transform="rotate(-90 61.2 175.1)">ANT</text>
<text x="66.6" y="175.1" transform="rotate(-90 66.6 175.1)">LOW</text>
</g>
<g font-size="1.3">
<text x="30.8" y="1.3">5</text>
<text x="88.8" y="1.3">4</text>
<text x="146.9" y="1.3">3</text>
<text x="205" y="1.3">2</text>
<text x="263.1" y="1.3">1</text>
<text x=".5" y="28.4">D</text>
<text x="292.6" y="28.4">D</text>
<text x=".5" y="79.5">C</text>
<text x="292.6" y="79.5">C</text>
<text x=".5" y="130.6">B</text>
<text x="292.6" y="130.6">B</text>
<text x=".5" y="181.7">A</text>
<text x="292.6" y="181.7">A</text>
<text x="30.8" y="207.4">5</text>
<text x="88.8" y="207.4">4</text>
<text x="146.9" y="207.4">3</text>
<text x="205" y="207.4">2</text>
<text x="263.1" y="207.4">1</text>
</g>
</svg>
